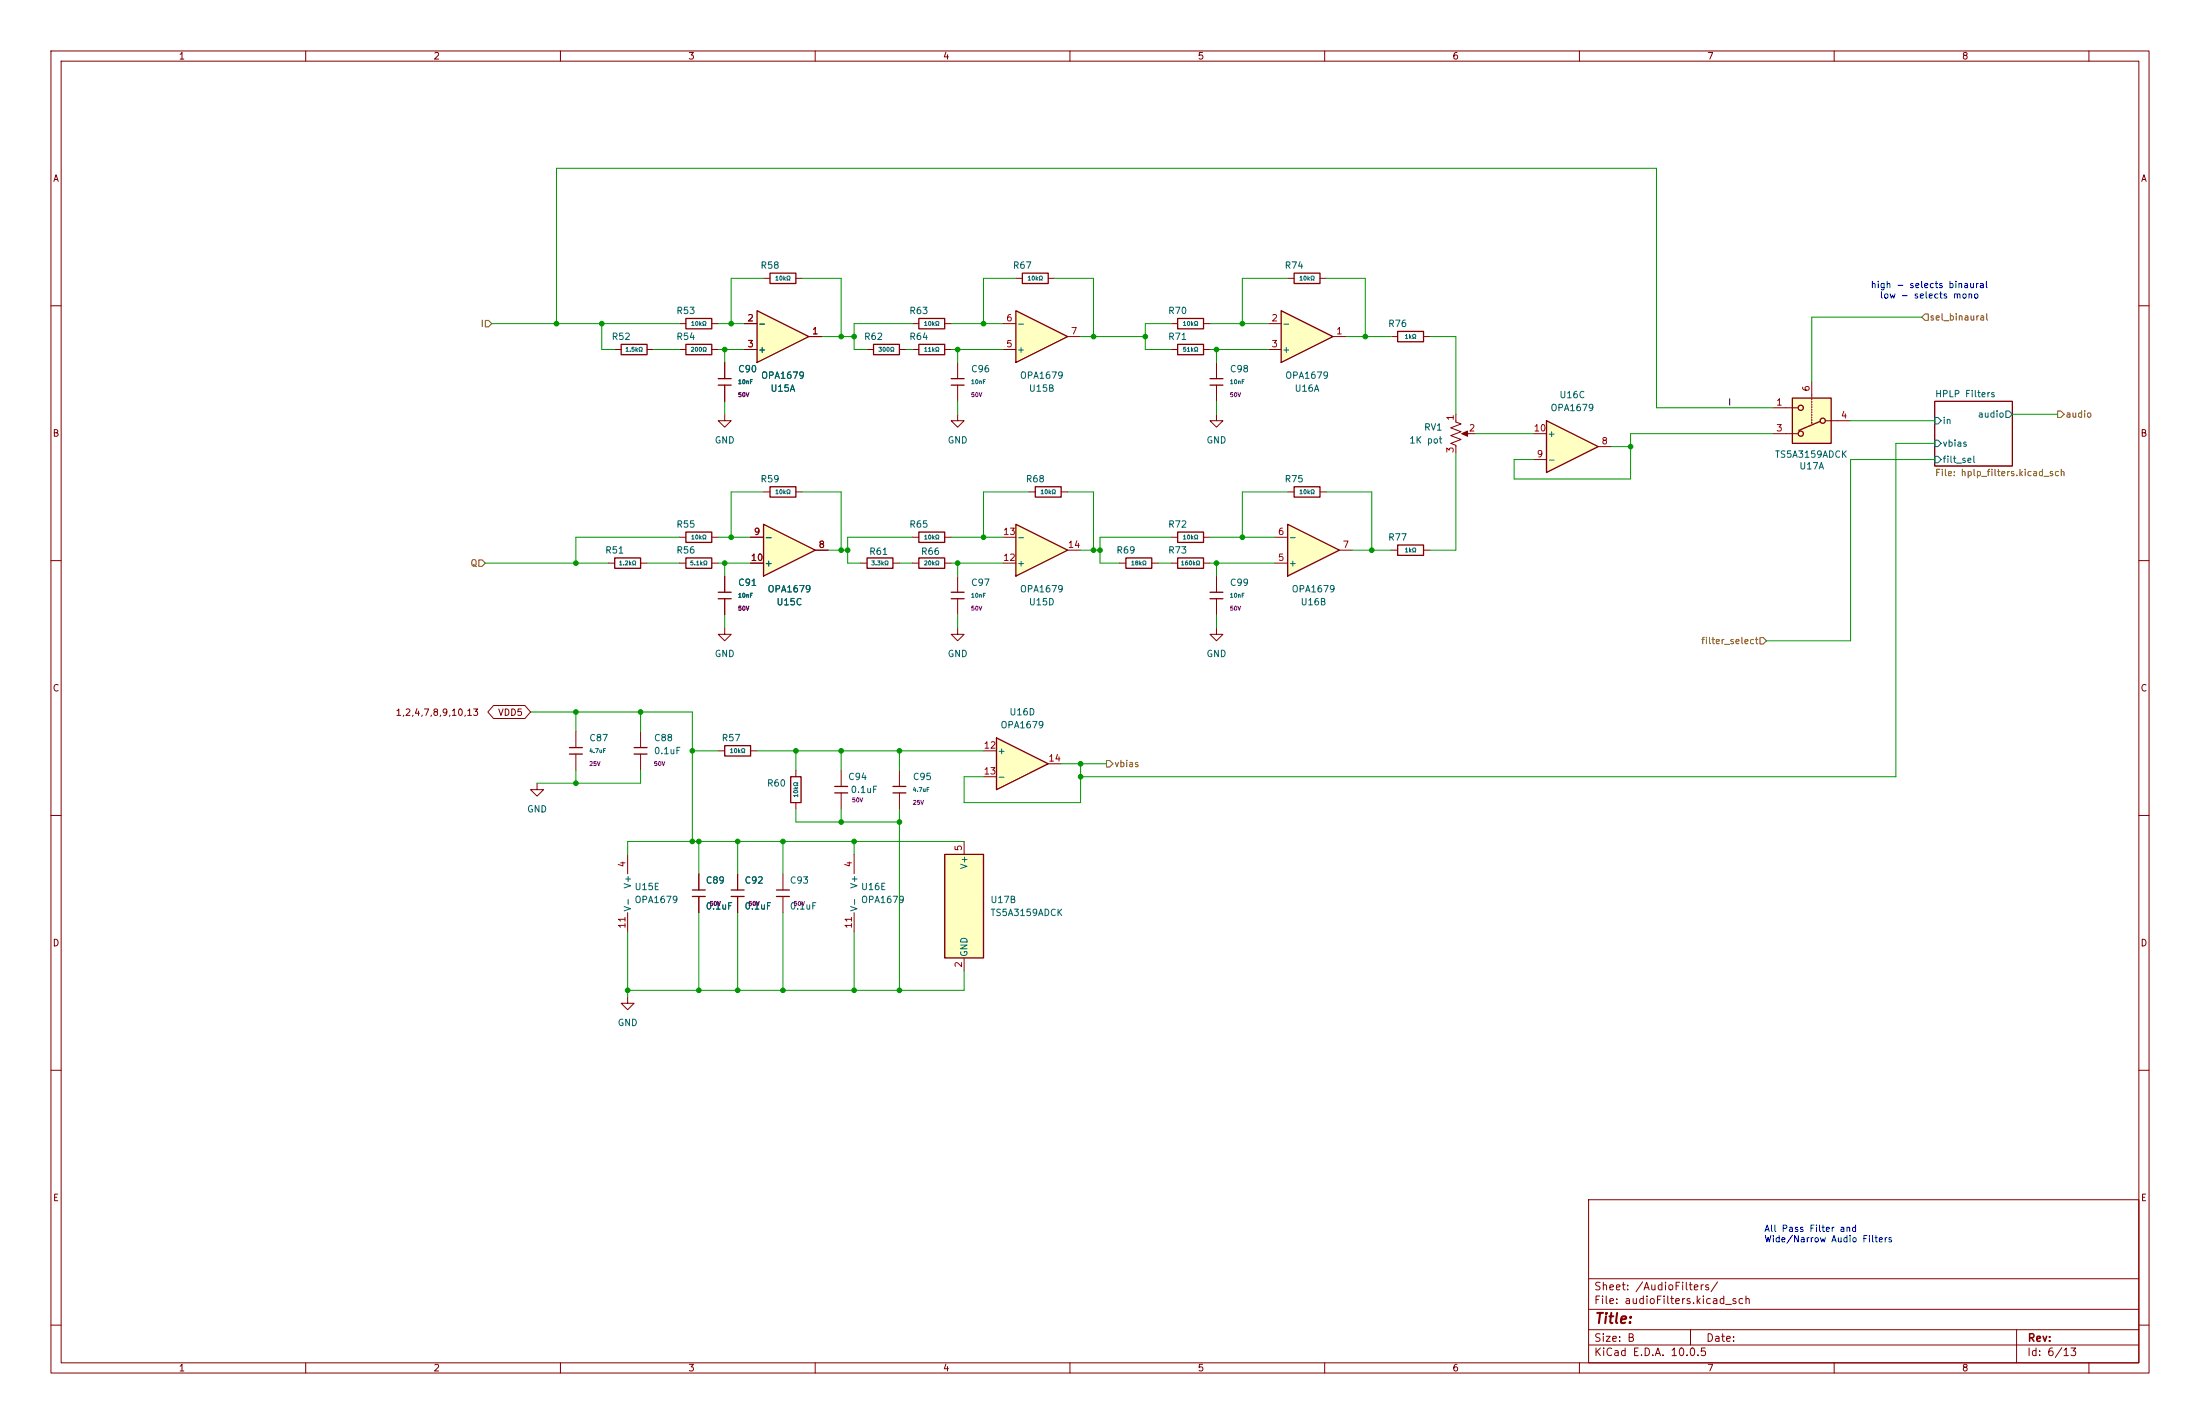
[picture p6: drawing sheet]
<svg xmlns="http://www.w3.org/2000/svg" width="432mm" height="279mm" viewBox="0 0 432 279" stroke-linecap="round" stroke-linejoin="round" font-family="sans-serif">
<g fill="none" stroke="#840000" stroke-width=".2">
<path d="M10 10h411.8v259.4h-411.8zM12 12h407.8v255.4h-407.8zM60 10v2M110 10v2M160 10v2M210 10v2M260 10v2M310 10v2M360 10v2M410 10v2M149.9 54.6h1.2M156.2 54.6h1.3"/>
<path d="M199.4 54.6h1.3M205.7 54.6h1.3M252.7 54.6h1.3M259.1 54.6h1.2M10 60h2M229.9 63.5h1.2M236.2 63.5h1.3M273 66h1.3M279.4 66h1.3M379.7 78.7h15.3v12.7h-15.3zM419.8 60h2M10 110h2"/>
<path d="M133.3 110.5h1.3M133.3 105.4h1.3M139.7 110.5h1.3M139.7 105.4h1.3M419.8 110h2M10 160h2M419.8 160h2M10 210h2M419.8 210h2M311.8 235.4h108v32h-108zM10 260h2M311.8 256.9h108"/>
<path d="M311.8 250.9h108M419.8 260h2M60 267.4v2M110 267.4v2M160 267.4v2M210 267.4v2M260 267.4v2M310 267.4v2M311.8 263.9h108M311.8 260.9h108M331.8 260.9v3M360 267.4v2"/>
<path d="M395.8 260.9v6.5M410 267.4v2"/>
</g>
<path d="M379.7 81.9h.7l.6 .7-.6 .6h-.7zM379.7 86.4h.7l.6 .6-.6 .6h-.7zM379.7 89.5h.7l.6 .7-.6 .6h-.7zM393.7 80.6h.6l.7 .7-.7 .6h-.6z" fill="none" stroke="#006464" stroke-width=".2"/>
<path d="M151.1 53.6h5.1v2h-5.1zM200.7 53.6h5v2h-5zM254 53.6h5.1v2h-5.1zM231.1 62.5h5.1v2h-5.1zM274.3 65h5.1v2.1h-5.1zM134.6 109.5h5.1v2h-5.1zM134.6 104.4h5.1v2h-5.1z" fill="none" stroke="#840000" stroke-width=".25"/>
<path d="M251.5 61l10.1 5-10.1 5.1z" fill="#ffffc2"/>
<path d="M186.7 74.3h2.5M186.7 75.6h2.5M231.1 67.6h5.1v2h-5.1zM237.5 74.3h2.5M237.5 75.6h2.5M251.5 61l10.1 5-10.1 5.1zM254 95.5h5.1v2h-5.1zM120.6 109.5h5.1v2h-5.1z" fill="none" stroke="#840000" stroke-width=".25"/>
<g fill="none" stroke="#840000" stroke-width=".2">
<path d="M188 71.1v3.2M188 75.6v3.1M229.9 68.6h1.2M236.2 68.6h1.3M238.8 71.1v3.2M238.8 75.6v3.1M248.9 63.5h2.6M248.9 68.6h2.6M261.6 66h2.6M238.8 81.3v1.3h1.2l-1.2 1.2-1.3-1.2h1.3M252.7 96.5h1.3M259.1 96.5h1.2"/>
<path d="M119.4 110.5h1.2M125.7 110.5h1.3"/>
</g>
<path d="M199.4 61l10.1 5-10.1 5.1z" fill="#ffffc2"/>
<path d="M199.4 61l10.1 5-10.1 5.1zM203.2 95.5h5.1v2h-5.1z" fill="none" stroke="#840000" stroke-width=".25"/>
<path d="M196.8 68.6h2.6M196.8 63.5h2.6M209.5 66h2.6M201.9 96.5h1.3M208.3 96.5h1.2" fill="none" stroke="#840000" stroke-width=".2"/>
<path d="M185.4 167.6h7.6v20.4h-7.6z" fill="#ffffc2"/>
<g fill="none" stroke="#840000" stroke-width=".25">
<path d="M121.9 67.6h5.1v2h-5.1zM134.6 62.5h5.1v2h-5.1zM180.3 67.6h5.1v2h-5.1zM231.1 109.5h5.1v2h-5.1zM231.1 104.4h5.1v2h-5.1zM111.8 146.7h2.5M111.8 148h2.5M124.5 146.7h2.5M124.5 148h2.5M142.2 146.3h5.1v2h-5.1zM155.2 152.4h2v5.1h-2zM163.8 154.3h2.6"/>
<path d="M163.8 155.6h2.6M175.3 154.3h2.5M175.3 155.6h2.5M135.9 174.6h2.5M135.9 175.9h2.5M143.5 174.6h2.5M143.5 175.9h2.5M185.4 167.6h7.6v20.4h-7.6z"/>
</g>
<g fill="none" stroke="#840000" stroke-width=".2">
<path d="M120.6 68.6h1.3M127 68.6h1.3M133.3 63.5h1.3M139.7 63.5h1.3M179.1 68.6h1.2M185.4 68.6h1.3M229.9 110.5h1.2M229.9 105.4h1.2M236.2 110.5h1.3M236.2 105.4h1.3M238.8 123.2v1.3h1.2l-1.2 1.2-1.3-1.2h1.3M105.4 153.7v1.2h1.3l-1.3 1.3-1.3-1.3h1.3"/>
<path d="M113 143.5v3.2M113 148v3.1M125.7 143.5v3.2M125.7 148v3.1M141 147.3h1.2M147.3 147.3h1.3M156.2 151.1v1.3M156.2 157.5v1.3M165.1 151.1v3.2M165.1 155.6v3.2M176.5 151.1v3.2M176.5 155.6v3.2"/>
<path d="M123.2 167.6v3.9M123.2 179.1v3.8M137.2 171.5v3.1M137.2 175.9v3.2M144.8 171.5v3.1M144.8 175.9v3.2M167.6 167.6v3.9M167.6 179.1v3.8M189.2 165.1v2.5M123.2 195.6v1.3h1.3l-1.3 1.2-1.3-1.2h1.3M189.2 188v2.5"/>
</g>
<path d="M199.4 102.9l10.1 5.1-10.1 5z" fill="#ffffc2"/>
<path d="M134.6 67.6h5.1v2h-5.1zM186.7 116.2h2.5M186.7 117.5h2.5M199.4 102.9l10.1 5.1-10.1 5zM221 109.5h5.1v2h-5.1z" fill="none" stroke="#840000" stroke-width=".25"/>
<path d="M133.3 68.6h1.3M139.7 68.6h1.3M188 113v3.2M188 117.5v3.2M196.8 110.5h2.6M196.8 105.4h2.6M209.5 108h2.6M219.7 110.5h1.3M226.1 110.5h1.2" fill="none" stroke="#840000" stroke-width=".2"/>
<path d="M195.6 144.8l10.1 5.1-10.1 5z" fill="#ffffc2"/>
<path d="M274.3 106.9h5.1v2.1h-5.1zM195.6 144.8l10.1 5.1-10.1 5z" fill="none" stroke="#840000" stroke-width=".25"/>
<path d="M285.7 81.3v1.5l1.1 .4-2.1 .7 2.1 .8-2.1 .8 2.1 .7-2.1 .8 1 .4v1.5M287.3 85.1h2.3M273 108h1.3M279.4 108h1.3M193 147.3h2.6M193 152.4h2.6M205.7 149.9h2.6" fill="none" stroke="#840000" stroke-width=".2"/>
<path d="M286.9 85.1l1.1-.5v1z" fill="#840000" stroke="#840000" stroke-width=".2"/>
<path d="M303.5 82.6l10.2 5-10.2 5.1z" fill="#ffffc2"/>
<path d="M141 74.3h2.5M141 75.6h2.5M151.1 95.5h5.1v2h-5.1zM303.5 82.6l10.2 5-10.2 5.1zM180.3 104.4h5.1v2h-5.1zM152.4 174.6h2.5M152.4 175.9h2.5" fill="none" stroke="#840000" stroke-width=".25"/>
<path d="M142.2 71.1v3.2M142.2 75.6v3.1M149.9 96.5h1.2M156.2 96.5h1.3M301 90.2h2.5M301 85.1h2.5M313.7 87.6h2.5M179.1 105.4h1.2M185.4 105.4h1.3M188 123.2v1.3h1.2l-1.2 1.2-1.3-1.2h1.3M153.7 171.5v3.1M153.7 175.9v3.2" fill="none" stroke="#840000" stroke-width=".2"/>
<path d="M351.8 78.1h7.6v8.9h-7.6z" fill="#ffffc2"/>
<g fill="none" stroke="#840000" stroke-width=".2">
<path d="M179.1 63.5h1.2M185.4 63.5h1.3M355.6 74.9v3.1M355.6 78.2v.3M355.6 78.7v.3M355.6 79.2v.3M355.6 79.8v.2M348 85.1h4.8M348 80h4.8M355.6 80.3v.2M355.6 80.8v.2M355.6 81.3v.2"/>
<path d="M355.6 81.8v.2M355.6 82.3v.3M355.6 82.8v.3M358.4 82.6h4.8M142.2 113v3.2M142.2 117.5v3.2M168.9 110.5h1.3M175.3 110.5h1.2M238.8 113v3.2M238.8 117.5v3.2M142.2 123.2v1.3h1.3l-1.3 1.2-1.2-1.2h1.2"/>
</g>
<g fill="none" stroke="#840000" stroke-width=".25">
<path d="M180.3 62.5h5.1v2h-5.1zM351.8 78.1h7.6v8.9h-7.6zM357.3 82.7l-4.2 1.8M141 116.2h2.5M141 117.5h2.5M170.2 109.5h5.1v2h-5.1zM237.5 116.2h2.5M237.5 117.5h2.5"/>
<circle cx="353.4" cy="85.1" r=".51"/>
<circle cx="353.4" cy="80" r=".51"/>
<circle cx="357.8" cy="82.6" r=".51"/>
</g>
<path d="M148.6 61l10.1 5-10.1 5.1z" fill="#ffffc2"/>
<path d="M148.6 61l10.1 5-10.1 5.1zM171.4 67.6h5.1v2h-5.1z" fill="none" stroke="#840000" stroke-width=".25"/>
<path d="M146 63.5h2.6M146 68.6h2.6M158.7 66h2.6M170.2 68.6h1.2M176.5 68.6h1.3M142.2 81.3v1.3h1.3l-1.3 1.2-1.2-1.2h1.2M188 81.3v1.3h1.2l-1.2 1.2-1.3-1.2h1.3" fill="none" stroke="#840000" stroke-width=".2"/>
<path d="M252.7 102.9l10.2 5.1-10.2 5z" fill="#ffffc2"/>
<path d="M180.3 109.5h5.1v2h-5.1zM252.7 102.9l10.2 5.1-10.2 5z" fill="none" stroke="#840000" stroke-width=".25"/>
<path d="M179.1 110.5h1.2M185.4 110.5h1.3M250.2 110.5h2.5M250.2 105.4h2.5M262.9 108h2.5" fill="none" stroke="#840000" stroke-width=".2"/>
<path d="M149.9 102.9l10.1 5.1-10.1 5z" fill="#ffffc2"/>
<path d="M149.9 102.9l10.1 5.1-10.1 5z" fill="none" stroke="#840000" stroke-width=".25"/>
<g fill="none" stroke="#840000" stroke-width=".2">
<path d="M142.2 71.1v3.2M142.2 75.6v3.1M146 63.5h2.6M146 68.6h2.6M158.7 66h2.6M142.2 113v3.2M142.2 117.5v3.2M147.3 105.4h2.6M147.3 110.5h2.6M160 108h2.6M96.9 138.4h6.1l1.1 1.3-1.1 1.3h-6.1l-1.2-1.3zM137.2 171.5v3.1"/>
<path d="M137.2 175.9v3.2M144.8 171.5v3.1M144.8 175.9v3.2"/>
</g>
<path d="M95.2 62.9h.7l.6 .6-.6 .6h-.7zM377.8 61.6h.7v1.3h-.7l-.6-.7zM403.9 80.6h.6l.6 .7-.6 .6h-.6zM94 109.9h.6l.6 .6-.6 .6h-.6zM345.4 125.1h.7l.6 .6-.6 .7h-.7zM217.2 149.2h.6l.6 .7-.6 .6h-.6z" fill="none" stroke="#725600" stroke-width=".2"/>
<g fill="none" stroke="#009600" stroke-width=".2">
<path d="M149.9 54.6h-6.4v8.9M157.5 54.6h7.6v11.4M199.4 54.6h-6.4v8.9M207 54.6h7.6v11.4M252.7 54.6h-8.9v8.9M260.3 54.6h7.7v11.4M96.5 63.5h36.8M109.2 63.5v-30.5h215.9v47h22.9M118.1 63.5v5.1h2.5M128.3 68.6h5M141 68.6h5M141 63.5h5"/>
<path d="M142.2 68.6v2.5M142.2 78.7v2.6M161.3 66h6.3M177.8 68.6h1.3M179.1 63.5h-11.5v5.1h2.6M186.7 68.6h10.1M186.7 63.5h10.1M188 68.6v2.5M188 78.7v2.6M212.1 66h12.7M229.9 63.5h-5.1v5.1h5.1M237.5 68.6h11.4"/>
<path d="M237.5 63.5h11.4M238.8 68.6v2.5M238.8 78.7v2.6M264.2 66h8.8M280.7 66h5v15.3M377.2 62.2h-21.6v12.7M149.9 96.5h-6.4v8.9M157.5 96.5h7.6v11.5M201.9 96.5h-8.9v8.9M209.5 96.5h5.1v11.5M252.7 96.5h-8.9v8.9M260.3 96.5h8.9v11.5"/>
<path d="M285.7 88.9v19.1h-5M289.6 85.1h11.4M316.2 87.6h3.8M348 85.1h-28v8.9h-22.8v-3.8h3.8M363.2 82.6h16.5M379.7 87h-7.6v65.4h-160M379.7 90.2h-16.5v35.5h-16.5M395 81.3h8.9M95.2 110.5h24.2M127 110.5h6.3M133.3 105.4h-20.3v5.1M141 110.5h6.3"/>
<path d="M141 105.4h6.3M142.2 110.5v2.5M162.6 108h3.8M176.5 110.5h2.6M179.1 105.4h-12.7v5.1h2.5M186.7 110.5h10.1M186.7 105.4h10.1M188 110.5v2.5M212.1 108h3.8M227.3 110.5h2.6M229.9 105.4h-14v5.1h3.8M237.5 110.5h12.7"/>
<path d="M237.5 105.4h12.7M238.8 110.5v2.5M265.4 108h7.6M104.1 139.7h31.8v25.4M113 139.7v3.8M125.7 139.7v3.8M142.2 120.7v2.5M188 120.7v2.5M238.8 120.7v2.5M113 151.1v2.6M125.7 151.1v2.6h-20.3M135.9 147.3h5.1"/>
<path d="M148.6 147.3h44.4M156.2 147.3v3.8M156.2 158.8v2.5h20.3M165.1 147.3v3.8M165.1 158.8v2.5M176.5 147.3v3.8M176.5 158.8v35.5M208.3 149.9h8.9M212.1 149.9v7.6h-22.9v-5.1h3.8M137.2 165.1v6.4M137.2 179.1v15.2M144.8 165.1v6.4"/>
<path d="M144.8 179.1v15.2M153.7 165.1v6.4M153.7 179.1v15.2M167.6 165.1v2.5M189.2 165.1h-66v2.5M123.2 182.9v12.7M167.6 182.9v11.4M189.2 190.5v3.8h-66"/>
</g>
<g fill="#009600" stroke="#009600" stroke-width=".2">
<circle cx="269.2" cy="108" r=".46"/>
<circle cx="320" cy="87.6" r=".46"/>
<circle cx="238.8" cy="110.5" r=".46"/>
<circle cx="243.8" cy="105.4" r=".46"/>
<circle cx="215.9" cy="108" r=".46"/>
<circle cx="165.1" cy="147.3" r=".46"/>
<circle cx="176.5" cy="147.3" r=".46"/>
<circle cx="153.7" cy="165.1" r=".46"/>
<circle cx="144.8" cy="165.1" r=".46"/>
<circle cx="167.6" cy="194.3" r=".46"/>
<circle cx="167.6" cy="165.1" r=".46"/>
<circle cx="156.2" cy="147.3" r=".46"/>
<circle cx="165.1" cy="161.3" r=".46"/>
<circle cx="176.5" cy="161.3" r=".46"/>
<circle cx="176.5" cy="194.3" r=".46"/>
<circle cx="193" cy="105.4" r=".46"/>
<circle cx="188" cy="110.5" r=".46"/>
<circle cx="268" cy="66" r=".46"/>
<circle cx="212.1" cy="149.9" r=".46"/>
<circle cx="212.1" cy="152.4" r=".46"/>
<circle cx="214.6" cy="108" r=".46"/>
<circle cx="125.7" cy="139.7" r=".46"/>
<circle cx="135.9" cy="147.3" r=".46"/>
<circle cx="135.9" cy="165.1" r=".46"/>
<circle cx="137.2" cy="165.1" r=".46"/>
<circle cx="144.8" cy="194.3" r=".46"/>
<circle cx="123.2" cy="194.3" r=".46"/>
<circle cx="113" cy="139.7" r=".46"/>
<circle cx="137.2" cy="194.3" r=".46"/>
<circle cx="153.7" cy="194.3" r=".46"/>
<circle cx="113" cy="153.7" r=".46"/>
<circle cx="118.1" cy="63.5" r=".46"/>
<circle cx="142.2" cy="68.6" r=".46"/>
<circle cx="143.5" cy="63.5" r=".46"/>
<circle cx="109.2" cy="63.5" r=".46"/>
<circle cx="113" cy="110.5" r=".46"/>
<circle cx="142.2" cy="110.5" r=".46"/>
<circle cx="214.6" cy="66" r=".46"/>
<circle cx="224.8" cy="66" r=".46"/>
<circle cx="165.1" cy="66" r=".46"/>
<circle cx="188" cy="68.6" r=".46"/>
<circle cx="167.6" cy="66" r=".46"/>
<circle cx="193" cy="63.5" r=".46"/>
<circle cx="243.8" cy="63.5" r=".46"/>
<circle cx="238.8" cy="68.6" r=".46"/>
<circle cx="143.5" cy="105.4" r=".46"/>
<circle cx="165.1" cy="108" r=".46"/>
<circle cx="166.4" cy="108" r=".46"/>
</g>
<text font-size="2" fill="#840000" x="312.8" y="260.2">Title:</text>
<g font-size="1.5" fill="#840000">
<text x="312.8" y="256.2">File: audioFilters.kicad_sch</text>
<text x="312.8" y="253.5">Sheet: /AudioFilters/</text>
<text x="312.8" y="263.6">Size: B</text>
<text x="334.8" y="263.6">Date:</text>
<text x="397.8" y="263.6">Rev:</text>
<text x="312.8" y="266.4">KiCad E.D.A. 10.0.5</text>
<text x="397.8" y="266.4">Id: 6/13</text>
</g>
<g font-size="1.3" fill="#840000">
<text x="35" y="12">1</text>
<text x="85" y="12">2</text>
<text x="135" y="12">3</text>
<text x="185" y="12">4</text>
<text x="235" y="12">5</text>
<text x="285" y="12">6</text>
<text x="335" y="12">7</text>
<text x="385" y="12">8</text>
<text x="10.3" y="36">A</text>
<text x="420.1" y="36">A</text>
<text x="10.2" y="86">B</text>
<text x="420" y="86">B</text>
<text x="10.2" y="136">C</text>
<text x="420" y="136">C</text>
<text x="77.5" y="140.8">1,2,4,7,8,9,10,13</text>
<text x="97.6" y="140.8">VDD5</text>
<text x="10.2" y="186">D</text>
<text x="420" y="186">D</text>
<text x="10.3" y="236">E</text>
<text x="420.1" y="236">E</text>
<text x="35" y="269.4">1</text>
<text x="85" y="269.4">2</text>
<text x="135" y="269.4">3</text>
<text x="185" y="269.4">4</text>
<text x="235" y="269.4">5</text>
<text x="285" y="269.4">6</text>
<text x="335" y="269.4">7</text>
<text x="385" y="269.4">8</text>
</g>
<g font-size="1.3" fill="#006464">
<text x="149.2" y="53">R58</text>
<text x="198.7" y="53">R67</text>
<text x="252" y="53">R74</text>
<text x="132.6" y="61.9">R53</text>
<text x="148.7" y="64.5">-</text>
<text x="178.4" y="61.9">R63</text>
<text x="199.5" y="64.5">-</text>
<text x="229.2" y="61.9">R70</text>
<text x="251.6" y="64.5">-</text>
<text x="272.3" y="64.5">R76</text>
<text x="119.9" y="67">R52</text>
<text x="132.6" y="67">R54</text>
<text x="148.7" y="69.5">+</text>
<text x="169.5" y="67">R62</text>
<text x="178.4" y="67">R64</text>
<text x="199.5" y="69.5">+</text>
<text x="229.2" y="67">R71</text>
<text x="251.6" y="69.5">+</text>
<text x="144.8" y="73.4">C90</text>
<text x="149.3" y="74.6">OPA1679</text>
<text x="151.1" y="77.2">U15A</text>
<text x="190.5" y="73.4">C96</text>
<text x="200.1" y="74.6">OPA1679</text>
<text x="201.8" y="77.2">U15B</text>
<text x="241.3" y="73.4">C98</text>
<text x="252.1" y="74.6">OPA1679</text>
<text x="254" y="77.2">U16A</text>
<text x="304.2" y="81">OPA1679</text>
<text x="306" y="78.4">U16C</text>
<text x="379.7" y="78.2">HPLP Filters</text>
<text x="381.2" y="83.5">in</text>
<text x="388.1" y="82.2">audio</text>
<text x="140.2" y="87.3">GND</text>
<text x="185.9" y="87.3">GND</text>
<text x="236.7" y="87.3">GND</text>
<text x="276.5" y="87.3">1K pot</text>
<text x="279.4" y="84.8">RV1</text>
<text x="303.6" y="86.1">+</text>
<text x="381.2" y="88">vbias</text>
<text x="149.2" y="94.9">R59</text>
<text x="201.2" y="94.9">R68</text>
<text x="252" y="94.9">R75</text>
<text x="303.6" y="91.1">-</text>
<text x="348.3" y="90.1">TS5A3159ADCK</text>
<text x="353.1" y="92.4">U17A</text>
<text x="381.2" y="91.1">filt_sel</text>
<text x="132.6" y="103.8">R55</text>
<text x="150" y="106.4">-</text>
<text x="178.4" y="103.8">R65</text>
<text x="199.5" y="106.4">-</text>
<text x="229.2" y="103.8">R72</text>
<text x="252.8" y="106.4">-</text>
<text x="272.3" y="106.4">R77</text>
<text x="118.7" y="108.9">R51</text>
<text x="132.6" y="108.9">R56</text>
<text x="150" y="111.5">+</text>
<text x="170.5" y="109.2">R61</text>
<text x="180.7" y="109.2">R66</text>
<text x="199.5" y="111.5">+</text>
<text x="219" y="108.9">R69</text>
<text x="229.2" y="108.9">R73</text>
<text x="252.8" y="111.5">+</text>
<text x="144.8" y="115.3">C91</text>
<text x="150.5" y="116.5">OPA1679</text>
<text x="152.3" y="119.1">U15C</text>
<text x="190.5" y="115.3">C97</text>
<text x="200.1" y="116.5">OPA1679</text>
<text x="201.8" y="119.1">U15D</text>
<text x="241.3" y="115.3">C99</text>
<text x="253.4" y="116.5">OPA1679</text>
<text x="255.2" y="119.1">U16B</text>
<text x="140.2" y="129.2">GND</text>
<text x="185.9" y="129.2">GND</text>
<text x="236.7" y="129.2">GND</text>
<text x="196.3" y="143.2">OPA1679</text>
<text x="198" y="140.7">U16D</text>
<text x="115.6" y="145.7">C87</text>
<text x="128.3" y="145.7">C88</text>
<text x="128.3" y="148.3">0.1uF</text>
<text x="141.5" y="145.7">R57</text>
<text x="195.7" y="148.3">+</text>
<text x="150.4" y="154.6">R60</text>
<text x="166.4" y="153.4">C94</text>
<text x="166.9" y="155.9">0.1uF</text>
<text x="179.1" y="153.4">C95</text>
<text x="195.7" y="153.4">-</text>
<text x="103.3" y="159.7">GND</text>
<text x="138.4" y="173.7">C89</text>
<text x="146" y="173.7">C92</text>
<text x="154.9" y="173.7">C93</text>
<text x="190.2" y="170.7" transform="rotate(-90 190.2 170.7)">V+</text>
<text x="124.2" y="179" transform="rotate(-90 124.2 179)">V-</text>
<text x="124.2" y="174.5" transform="rotate(-90 124.2 174.5)">V+</text>
<text x="124.4" y="175">U15E</text>
<text x="124.4" y="177.5">OPA1679</text>
<text x="138.4" y="178.8">0.1uF</text>
<text x="146" y="178.8">0.1uF</text>
<text x="154.9" y="178.8">0.1uF</text>
<text x="168.6" y="179" transform="rotate(-90 168.6 179)">V-</text>
<text x="168.6" y="174.5" transform="rotate(-90 168.6 174.5)">V+</text>
<text x="168.9" y="175">U16E</text>
<text x="168.9" y="177.5">OPA1679</text>
<text x="194.3" y="177.5">U17B</text>
<text x="194.3" y="180">TS5A3159ADCK</text>
<text x="190.2" y="187.9" transform="rotate(-90 190.2 187.9)">GND</text>
<text x="121.1" y="201.6">GND</text>
</g>
<g font-size="1.3" fill="#0000c2">
<text x="367.1" y="56.8">high - selects binaural</text>
<text x="368.9" y="58.9">low - selects mono</text>
<text x="346.2" y="242">All Pass Filter and</text>
<text x="346.2" y="244.1">Wide/Narrow Audio Filters</text>
</g>
<g font-size="1.3" fill="#725600">
<text x="94.2" y="64.5">I</text>
<text x="378.6" y="63.2">sel_binaural</text>
<text x="405.3" y="82.2">audio</text>
<text x="379.7" y="93.7">File: hplp_filters.kicad_sch</text>
<text x="92.2" y="111.5">Q</text>
<text x="333.8" y="126.7">filter_select</text>
<text x="218.6" y="150.8">vbias</text>
</g>
<g font-size="1.3" fill="#a90000">
<text x="146.6" y="63.4">2</text>
<text x="159.3" y="65.9">1</text>
<text x="197.4" y="63.4">6</text>
<text x="210.1" y="65.9">7</text>
<text x="249.5" y="63.4">2</text>
<text x="262.2" y="65.9">1</text>
<text x="146.6" y="68.4">3</text>
<text x="197.4" y="68.4">5</text>
<text x="249.5" y="68.4">3</text>
<text x="355.5" y="76.9" transform="rotate(-90 355.5 76.9)">6</text>
<text x="285.6" y="82.6" transform="rotate(-90 285.6 82.6)">1</text>
<text x="348.5" y="79.9">1</text>
<text x="361.2" y="82.4">4</text>
<text x="285.6" y="89" transform="rotate(-90 285.6 89)">3</text>
<text x="288.2" y="85">2</text>
<text x="300.9" y="85">10</text>
<text x="314.2" y="87.5">8</text>
<text x="348.5" y="85">3</text>
<text x="301.5" y="90">9</text>
<text x="147.9" y="105.3">9</text>
<text x="160.6" y="107.8">8</text>
<text x="196.8" y="105.3">13</text>
<text x="209.5" y="107.8">14</text>
<text x="250.7" y="105.3">6</text>
<text x="263.4" y="107.8">7</text>
<text x="147.3" y="110.4">10</text>
<text x="196.8" y="110.4">12</text>
<text x="250.7" y="110.4">5</text>
<text x="193" y="147.2">12</text>
<text x="205.7" y="149.7">14</text>
<text x="193" y="152.3">13</text>
<text x="189.1" y="167.1" transform="rotate(-90 189.1 167.1)">5</text>
<text x="123.1" y="170.3" transform="rotate(-90 123.1 170.3)">4</text>
<text x="167.5" y="170.3" transform="rotate(-90 167.5 170.3)">4</text>
<text x="123.1" y="182.3" transform="rotate(-90 123.1 182.3)">11</text>
<text x="167.5" y="182.3" transform="rotate(-90 167.5 182.3)">11</text>
<text x="189.1" y="190" transform="rotate(-90 189.1 190)">2</text>
</g>
<text font-size="1.3" fill="#0f0f0f" x="339.1" y="79.9">I</text>
<g font-size=".8" fill="#006464">
<text x="152" y="55.2">10kΩ</text>
<text x="201.6" y="55.2">10kΩ</text>
<text x="254.9" y="55.2">10kΩ</text>
<text x="135.5" y="64.1">10kΩ</text>
<text x="181.3" y="64.1">10kΩ</text>
<text x="232.1" y="64.1">10kΩ</text>
<text x="122.6" y="69.2">1.5kΩ</text>
<text x="135.5" y="69.2">200Ω</text>
<text x="172.3" y="69.2">300Ω</text>
<text x="181.3" y="69.2">11kΩ</text>
<text x="232.1" y="69.2">51kΩ</text>
<text x="275.6" y="66.6">1kΩ</text>
<text x="144.8" y="75.5">10nF</text>
<text x="190.5" y="75.5">10nF</text>
<text x="241.3" y="75.5">10nF</text>
<text x="152" y="97.1">10kΩ</text>
<text x="204.1" y="97.1">10kΩ</text>
<text x="254.9" y="97.1">10kΩ</text>
<text x="135.5" y="106">10kΩ</text>
<text x="181.3" y="106">10kΩ</text>
<text x="232.1" y="106">10kΩ</text>
<text x="121.4" y="111.1">1.2kΩ</text>
<text x="135.3" y="111.1">5.1kΩ</text>
<text x="170.9" y="111.1">3.3kΩ</text>
<text x="181.3" y="111.1">20kΩ</text>
<text x="221.9" y="111.1">18kΩ</text>
<text x="231.7" y="111.1">160kΩ</text>
<text x="275.6" y="108.6">1kΩ</text>
<text x="144.8" y="117.4">10nF</text>
<text x="190.5" y="117.4">10nF</text>
<text x="241.3" y="117.4">10nF</text>
<text x="115.6" y="147.9">4.7uF</text>
<text x="143.2" y="147.9">10kΩ</text>
<text x="179.1" y="155.5">4.7uF</text>
<text x="156.8" y="156.6" transform="rotate(-90 156.8 156.6)">10kΩ</text>
</g>
<g font-size=".8" fill="#840084">
<text x="144.8" y="78.1">50V</text>
<text x="190.5" y="78.1">50V</text>
<text x="241.3" y="78.1">50V</text>
<text x="144.8" y="120">50V</text>
<text x="190.5" y="120">50V</text>
<text x="241.3" y="120">50V</text>
<text x="115.6" y="150.5">25V</text>
<text x="128.3" y="150.5">50V</text>
<text x="167.1" y="157.6">50V</text>
<text x="179.1" y="158.1">25V</text>
<text x="139.2" y="177.9">50V</text>
<text x="146.8" y="177.9">50V</text>
<text x="155.7" y="177.9">50V</text>
</g>
</svg>
